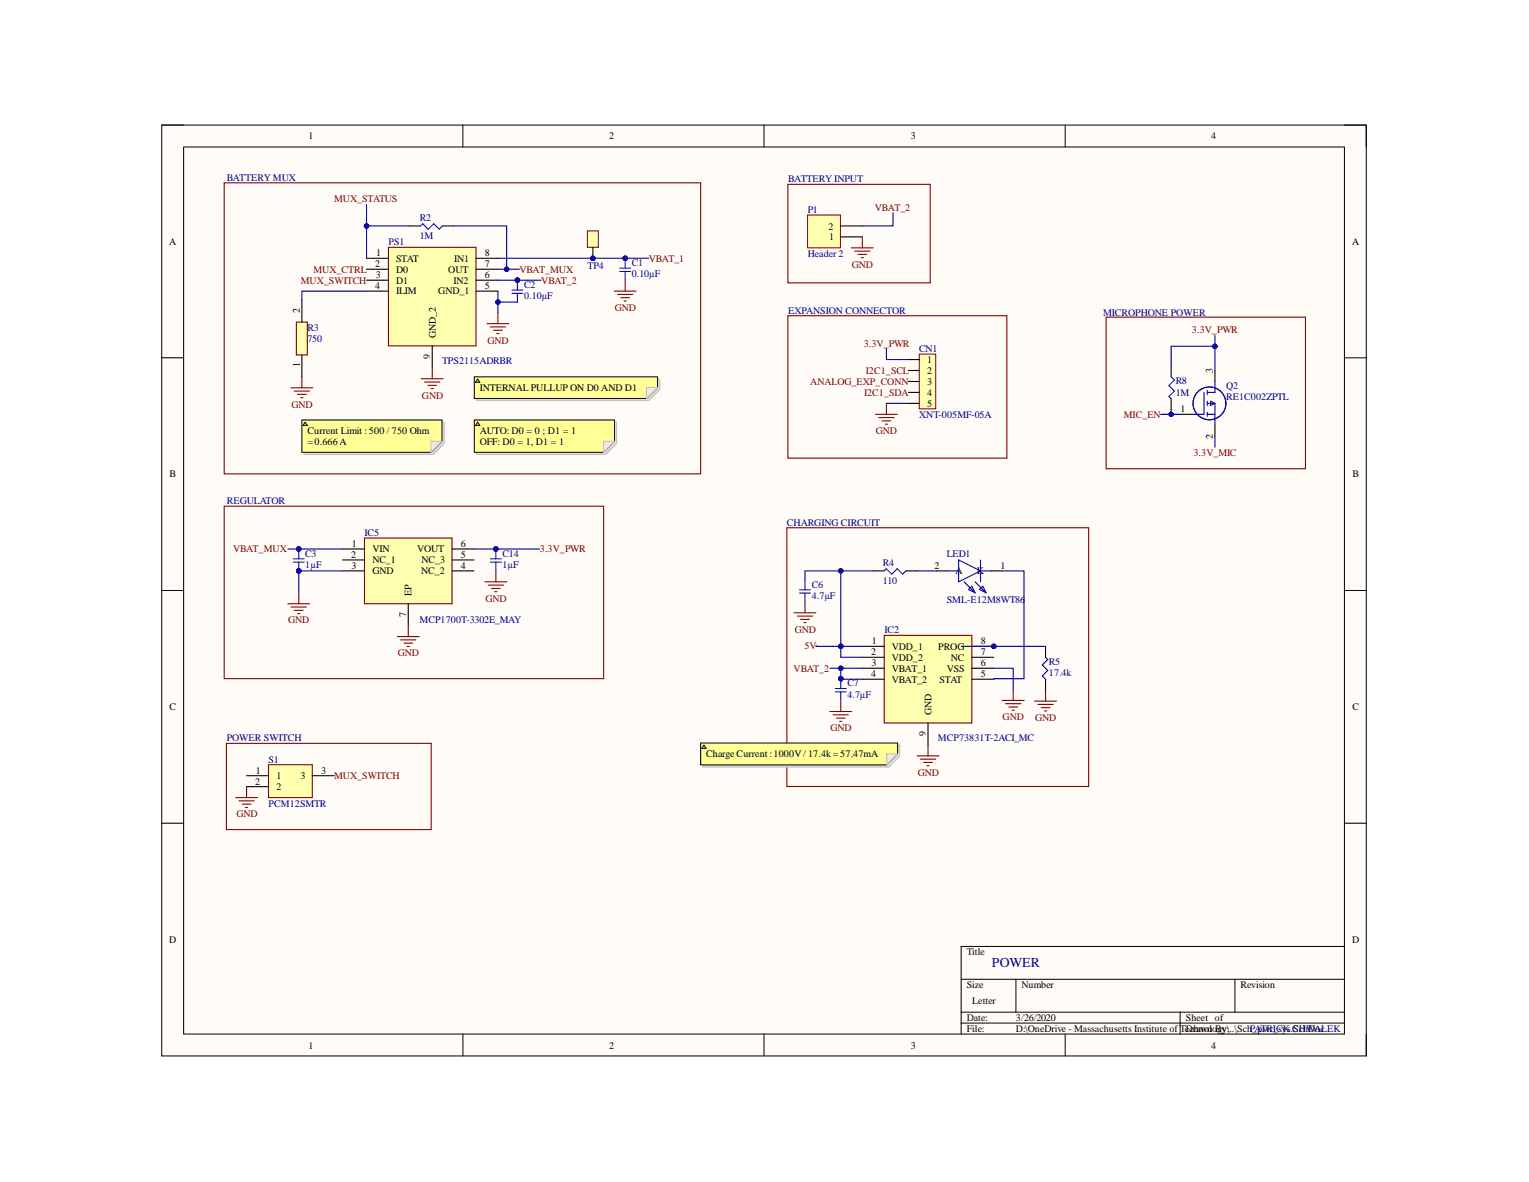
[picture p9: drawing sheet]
<svg xmlns="http://www.w3.org/2000/svg" width="279mm" height="216mm" viewBox="0 0 279 216" stroke-linecap="round" stroke-linejoin="round" font-family="sans-serif">
<path d="M29.6 22.8h220.1v170.1h-220.1z" fill-rule="evenodd" fill="#fffcf8"/>
<path d="M29.6 22.8h220.1v170.1h-220.1z" fill="none" stroke="#000" stroke-width=".18"/>
<path d="M33.6 26.8h212.1v162.1h-212.1z" fill-rule="evenodd" fill="#fffcf8"/>
<g fill="none" stroke="#000" stroke-width=".18">
<path d="M29.6 22.8h4M33.6 26.8h212.1v162.1h-212.1zM84.6 22.8v4M139.6 22.8v4M194.6 22.8v4M245.7 22.8h4v4M29.6 65.4h4M245.7 65.4h4M29.6 107.9h4M245.7 107.9h4M29.6 150.4h4M245.7 150.4h4"/>
<path d="M175.6 178.9h70.1M185.6 178.9v6M225.7 178.9v6M245.7 172.9h-70.1v16M84.6 188.9v4M139.6 188.9v4M175.6 184.9h70.1M175.6 186.9h70.1M194.6 188.9v4M215.7 184.9v4M249.7 188.9v4"/>
</g>
<path d="M71 45.2h16v18h-16z" fill-rule="evenodd" fill="#ffffb0"/>
<path d="M71 45.2h16v18h-16z" fill="none" stroke="#800000" stroke-width=".2"/>
<path d="M67 47.2h4M67 49.2h4M67 51.2h4M67 53.2h4M87 47.2h4M87 49.2h4M87 51.2h4M87 53.2h4M79 63.2v4" fill="none" stroke="#000" stroke-width=".2"/>
<circle cx="114.2" cy="47.2" r=".4" fill="#000080"/>
<circle cx="114.2" cy="47.2" r=".4" fill="none" stroke="#000080" stroke-width=".18"/>
<circle cx="114.2" cy="47.2" r=".4" fill="#000080"/>
<circle cx="114.2" cy="47.2" r=".4" fill="none" stroke="#000080" stroke-width=".18"/>
<path d="M113.2 49.6h2M113.2 49h2M114.2 47.2v1.8M114.2 49.6v1.6" fill="none" stroke="#00f" stroke-width=".2"/>
<circle cx="94.6" cy="51.2" r=".4" fill="#000080"/>
<circle cx="94.6" cy="51.2" r=".4" fill="none" stroke="#000080" stroke-width=".18"/>
<circle cx="94.6" cy="51.2" r=".4" fill="#000080"/>
<circle cx="94.6" cy="51.2" r=".4" fill="none" stroke="#000080" stroke-width=".18"/>
<path d="M93.6 53.6h2M93.6 53h2M94.5 51.2v1.8M94.5 53.6v1.6" fill="none" stroke="#00f" stroke-width=".2"/>
<g fill="none" stroke="#800000" stroke-width=".2">
<path d="M89 59.1h4M89.6 59.7h2.8M91 57.1v2M112.2 53.2h4M112.8 53.8h2.8M113.4 54.4h1.6M114 55h.4M114.2 51.2v2M53.2 70.8h4M53.8 71.4h2.8M54.4 72h1.6M55 72.6h.4"/>
<path d="M55.2 68.8v2M77 69.2h4M77.6 69.8h2.8M78.2 70.4h1.6M78.8 71h.4M79 67.2v2M90.2 60.3h1.6M90.8 60.9h.4"/>
</g>
<path d="M54.2 58.8h2v6h-2z" fill-rule="evenodd" fill="#ffffb0"/>
<path d="M54.2 58.8h2v6h-2z" fill="none" stroke="#800000" stroke-width=".2"/>
<path d="M55.2 54.8v4M74.9 41.3h2M80.9 41.3h2M55.2 64.8v4" fill="none" stroke="#000" stroke-width=".2"/>
<path d="M76.9 41.3l.4-.4 1 1 1-1 1 1 .6-.6" fill="none" stroke="#00f" stroke-width=".2"/>
<circle cx="181.6" cy="118.1" r=".4" fill="#000080"/>
<circle cx="181.6" cy="118.1" r=".4" fill="none" stroke="#000080" stroke-width=".18"/>
<path d="M161.6 116.1h16v16h-16z" fill-rule="evenodd" fill="#ffffb0"/>
<path d="M161.6 116.1h16v16h-16z" fill="none" stroke="#800000" stroke-width=".2"/>
<path d="M157.6 118.1h4M177.6 118.1h4M157.6 120.1h4M157.6 122.1h4M157.6 124.1h4M169.6 132.1v4" fill="none" stroke="#000" stroke-width=".2"/>
<circle cx="181.6" cy="118.1" r=".4" fill="#000080"/>
<circle cx="181.6" cy="118.1" r=".4" fill="none" stroke="#000080" stroke-width=".18"/>
<path d="M177.6 120.1h4M177.6 122.1h4M177.6 124.1h4" fill="none" stroke="#000" stroke-width=".2"/>
<path d="M183.1 127.9h4.1M183.8 128.5h2.8M184.4 129.1h1.6M185 129.7h.4M185.1 125.9v2M189.1 128.1h4M189.7 128.7h2.8M190.3 129.3h1.6M190.9 129.9h.4M191.1 126.1v2" fill="none" stroke="#800000" stroke-width=".2"/>
<circle cx="153.6" cy="124" r=".4" fill="#000080"/>
<circle cx="153.6" cy="124" r=".4" fill="none" stroke="#000080" stroke-width=".18"/>
<circle cx="153.6" cy="124" r=".4" fill="#000080"/>
<circle cx="153.6" cy="124" r=".4" fill="none" stroke="#000080" stroke-width=".18"/>
<path d="M152.6 126.4h2M152.6 125.8h2M153.6 124v1.8M153.6 126.4v1.6" fill="none" stroke="#00f" stroke-width=".2"/>
<path d="M143.8 96.4h55.1v47.3h-55.1zM151.6 130h4M152.2 130.6h2.8M152.8 131.2h1.6M153.4 131.8h.4M153.6 128v2" fill="none" stroke="#800000" stroke-width=".2"/>
<path d="M49.1 139.7h8v6h-8z" fill-rule="evenodd" fill="#ffffb0"/>
<g fill="none" stroke="#800000" stroke-width=".2">
<path d="M41 33.4h87v53.2h-87zM145.1 111.9h4M145.7 112.5h2.8M146.3 113.1h1.6M146.9 113.7h.4M147.1 109.9v2M41.4 135.8h37.4v15.7h-37.4zM49.1 139.7h8v6h-8zM167.6 138.1h4M168.2 138.7h2.8M168.8 139.3h1.6M169.4 139.9h.4"/>
<path d="M169.6 136.1v2M43.1 145.7h4M43.7 146.3h2.8M44.3 146.9h1.6M44.9 147.5h.4M45.1 143.7v2"/>
</g>
<path d="M45.1 141.7h4M45.1 143.7h4M57.1 141.7h4" fill="none" stroke="#000" stroke-width=".2"/>
<path d="M146.1 108.3h2M146.1 107.7h2M147.1 105.9v1.8M147.1 108.3v1.6" fill="none" stroke="#00f" stroke-width=".2"/>
<circle cx="108.3" cy="47.2" r=".4" fill="#000080"/>
<circle cx="108.3" cy="47.2" r=".4" fill="none" stroke="#000080" stroke-width=".18"/>
<path d="M107.3 42.2h2v3h-2z" fill-rule="evenodd" fill="#ffffb0"/>
<path d="M107.3 42.2h2v3h-2z" fill="none" stroke="#800000" stroke-width=".18"/>
<path d="M108.3 45.2v2" fill="none" stroke="#000" stroke-width=".2"/>
<circle cx="108.3" cy="47.2" r=".4" fill="#000080"/>
<circle cx="108.3" cy="47.2" r=".4" fill="none" stroke="#000080" stroke-width=".18"/>
<path d="M191.1 118.1v2M191.1 124.1v2" fill="none" stroke="#000" stroke-width=".2"/>
<path d="M191.1 120.1l.4 .4-1 1 1 1-1 1 .6 .6" fill="none" stroke="#00f" stroke-width=".2"/>
<path d="M66.6 98.3h16v12h-16z" fill-rule="evenodd" fill="#ffffb0"/>
<path d="M66.6 98.3h16v12h-16zM52.6 110.3h4M53.2 110.9h2.8M53.8 111.5h1.6M54.4 112.1h.4M54.6 108.3v2M72.6 116.3h4M73.2 116.9h2.8M73.8 117.5h1.6M74.4 118.1h.4M74.6 114.3v2" fill="none" stroke="#800000" stroke-width=".2"/>
<path d="M62.6 100.3h4M62.6 102.3h4M62.6 104.3h4M74.6 110.3v4M82.6 100.3h4M82.6 102.3h4M82.6 104.3h4" fill="none" stroke="#000" stroke-width=".2"/>
<circle cx="54.6" cy="100.3" r=".4" fill="#000080"/>
<circle cx="54.6" cy="100.3" r=".4" fill="none" stroke="#000080" stroke-width=".18"/>
<circle cx="54.6" cy="104.3" r=".4" fill="#000080"/>
<circle cx="54.6" cy="104.3" r=".4" fill="none" stroke="#000080" stroke-width=".18"/>
<circle cx="54.6" cy="100.3" r=".4" fill="#000080"/>
<circle cx="54.6" cy="100.3" r=".4" fill="none" stroke="#000080" stroke-width=".18"/>
<circle cx="54.6" cy="104.3" r=".4" fill="#000080"/>
<circle cx="54.6" cy="104.3" r=".4" fill="none" stroke="#000080" stroke-width=".18"/>
<path d="M53.6 102.7h2M53.6 102.1h2M54.6 100.3v1.8M54.6 102.7v1.6" fill="none" stroke="#00f" stroke-width=".2"/>
<circle cx="90.6" cy="100.3" r=".4" fill="#000080"/>
<circle cx="90.6" cy="100.3" r=".4" fill="none" stroke="#000080" stroke-width=".18"/>
<circle cx="90.6" cy="100.3" r=".4" fill="#000080"/>
<circle cx="90.6" cy="100.3" r=".4" fill="none" stroke="#000080" stroke-width=".18"/>
<g fill="none" stroke="#00f" stroke-width=".2">
<path d="M89.6 102.7h2M89.6 102.1h2M90.6 100.3v1.8M90.6 102.7v1.6M161.5 104.3l.4-.4 1 1 1-1 1 1 .6-.6M173.2 104.3h2M175.2 102.3l4 2-4 2zM176.2 106.3l2 2M177 107.7l.6-.6 .6 1.2zM178.2 106.3l2 2M179 107.7l.6-.6 .6 1.2zM179.2 102.3v4"/>
<path d="M179.2 104.3h2"/>
</g>
<path d="M41 92.5h69.3v31.5h-69.3zM88.6 106.3h4M89.2 106.9h2.8M89.8 107.5h1.6M90.4 108.1h.4M90.6 104.3v2" fill="none" stroke="#800000" stroke-width=".2"/>
<path d="M159.5 104.3h2M165.6 104.3h2M171.2 104.3h2M181.2 104.3h2" fill="none" stroke="#000" stroke-width=".2"/>
<path d="M67 37.3v4" fill="none" stroke="#000080" stroke-width=".2"/>
<circle cx="67" cy="41.3" r=".4" fill="#000080"/>
<circle cx="67" cy="41.3" r=".4" fill="none" stroke="#000080" stroke-width=".18"/>
<path d="M52.6 100.3h10" fill="none" stroke="#000080" stroke-width=".2"/>
<circle cx="54.6" cy="100.3" r=".4" fill="#000080"/>
<circle cx="54.6" cy="100.3" r=".4" fill="none" stroke="#000080" stroke-width=".18"/>
<path d="M54.6 104.3h8" fill="none" stroke="#000080" stroke-width=".2"/>
<circle cx="54.6" cy="104.3" r=".4" fill="#000080"/>
<circle cx="54.6" cy="104.3" r=".4" fill="none" stroke="#000080" stroke-width=".18"/>
<path d="M67 53.2h-11.8v1.6M74.9 41.3h-7.9v5.9" fill="none" stroke="#000080" stroke-width=".2"/>
<circle cx="67" cy="41.3" r=".4" fill="#000080"/>
<circle cx="67" cy="41.3" r=".4" fill="none" stroke="#000080" stroke-width=".18"/>
<path d="M82.9 41.3h9.7v7.9" fill="none" stroke="#000080" stroke-width=".2"/>
<circle cx="92.6" cy="49.2" r=".4" fill="#000080"/>
<circle cx="92.6" cy="49.2" r=".4" fill="none" stroke="#000080" stroke-width=".18"/>
<path d="M86.6 100.3h12" fill="none" stroke="#000080" stroke-width=".2"/>
<circle cx="90.6" cy="100.3" r=".4" fill="#000080"/>
<circle cx="90.6" cy="100.3" r=".4" fill="none" stroke="#000080" stroke-width=".18"/>
<path d="M94.5 55.2h-3.5v1.9" fill="none" stroke="#000080" stroke-width=".2"/>
<circle cx="91" cy="55.2" r=".4" fill="#000080"/>
<circle cx="91" cy="55.2" r=".4" fill="none" stroke="#000080" stroke-width=".18"/>
<path d="M91 51.2h7.9" fill="none" stroke="#000080" stroke-width=".2"/>
<circle cx="94.6" cy="51.2" r=".4" fill="#000080"/>
<circle cx="94.6" cy="51.2" r=".4" fill="none" stroke="#000080" stroke-width=".18"/>
<path d="M91 49.2h3.9" fill="none" stroke="#000080" stroke-width=".2"/>
<circle cx="92.6" cy="49.2" r=".4" fill="#000080"/>
<circle cx="92.6" cy="49.2" r=".4" fill="none" stroke="#000080" stroke-width=".18"/>
<path d="M91 47.2h27.6" fill="none" stroke="#000080" stroke-width=".2"/>
<circle cx="114.2" cy="47.2" r=".4" fill="#000080"/>
<circle cx="114.2" cy="47.2" r=".4" fill="none" stroke="#000080" stroke-width=".18"/>
<circle cx="108.3" cy="47.2" r=".4" fill="#000080"/>
<circle cx="108.3" cy="47.2" r=".4" fill="none" stroke="#000080" stroke-width=".18"/>
<path d="M153.6 104.3h-6.5v1.6" fill="none" stroke="#000080" stroke-width=".2"/>
<circle cx="153.6" cy="104.3" r=".4" fill="#000080"/>
<circle cx="153.6" cy="104.3" r=".4" fill="none" stroke="#000080" stroke-width=".18"/>
<path d="M149.1 117.9v.2h4.5" fill="none" stroke="#000080" stroke-width=".2"/>
<circle cx="153.6" cy="118.1" r=".4" fill="#000080"/>
<circle cx="153.6" cy="118.1" r=".4" fill="none" stroke="#000080" stroke-width=".18"/>
<path d="M151.7 122.1h5.9" fill="none" stroke="#000080" stroke-width=".2"/>
<circle cx="153.6" cy="122.1" r=".4" fill="#000080"/>
<circle cx="153.6" cy="122.1" r=".4" fill="none" stroke="#000080" stroke-width=".18"/>
<path d="M153.6 122.1v2h4" fill="none" stroke="#000080" stroke-width=".2"/>
<circle cx="153.6" cy="124" r=".4" fill="#000080"/>
<circle cx="153.6" cy="124" r=".4" fill="none" stroke="#000080" stroke-width=".18"/>
<circle cx="153.6" cy="122.1" r=".4" fill="#000080"/>
<circle cx="153.6" cy="122.1" r=".4" fill="none" stroke="#000080" stroke-width=".18"/>
<path d="M153.6 118.1v2h4" fill="none" stroke="#000080" stroke-width=".2"/>
<circle cx="153.6" cy="118.1" r=".4" fill="#000080"/>
<circle cx="153.6" cy="118.1" r=".4" fill="none" stroke="#000080" stroke-width=".18"/>
<path d="M159.5 104.3h-5.9v13.8h4" fill="none" stroke="#000080" stroke-width=".2"/>
<circle cx="153.6" cy="118.1" r=".4" fill="#000080"/>
<circle cx="153.6" cy="118.1" r=".4" fill="none" stroke="#000080" stroke-width=".18"/>
<circle cx="153.6" cy="104.3" r=".4" fill="#000080"/>
<circle cx="153.6" cy="104.3" r=".4" fill="none" stroke="#000080" stroke-width=".18"/>
<path d="M167.6 104.3h3.6M175.7 118.1h15.4" fill="none" stroke="#000080" stroke-width=".2"/>
<circle cx="181.6" cy="118.1" r=".4" fill="#000080"/>
<circle cx="181.6" cy="118.1" r=".4" fill="none" stroke="#000080" stroke-width=".18"/>
<path d="M54.6 104.3v4M183.2 104.3h3.9v19.7h-5.5v.1M181.6 122.1h3.5v3.8" fill="none" stroke="#000080" stroke-width=".2"/>
<circle cx="54.6" cy="104.3" r=".4" fill="#000080"/>
<circle cx="54.6" cy="104.3" r=".4" fill="none" stroke="#000080" stroke-width=".18"/>
<path d="M91 53.2v2" fill="none" stroke="#000080" stroke-width=".2"/>
<circle cx="91" cy="55.2" r=".4" fill="#000080"/>
<circle cx="91" cy="55.2" r=".4" fill="none" stroke="#000080" stroke-width=".18"/>
<path d="M147.6 39.3h6v6h-6z" fill-rule="evenodd" fill="#ffffb0"/>
<path d="M147.6 39.3h6v6h-6z" fill="none" stroke="#800000" stroke-width=".18"/>
<path d="M153.6 43.3h4M153.6 41.3h4" fill="none" stroke="#000" stroke-width=".2"/>
<path d="M144 33.7h26v18h-26zM144 57.7h40v26h-40zM155.6 45.3h4M156.2 45.9h2.8M156.8 46.5h1.6M157.4 47.1h.4M157.6 43.3v2" fill="none" stroke="#800000" stroke-width=".2"/>
<path d="M168 64.7h3v10h-3z" fill-rule="evenodd" fill="#ffffb0"/>
<path d="M168 64.7h3v10h-3z" fill="none" stroke="#800000" stroke-width=".18"/>
<path d="M166 65.7h2M166 67.7h2M166 69.7h2M166 71.7h2M166 73.7h2M214 66.8v2M214 72.8v2M216 75.7h2M222 67.7v2M222 77.7v2" fill="none" stroke="#000" stroke-width=".2"/>
<path d="M160 75.7h4M160.6 76.3h2.8M161.2 76.9h1.6M161.8 77.5h.4M162 73.7v2" fill="none" stroke="#800000" stroke-width=".2"/>
<path d="M163.2 38.9v2.4h-5.6M162 63.7v2h4M162 73.7h4M212.1 75.7h1.9" fill="none" stroke="#000080" stroke-width=".2"/>
<g fill="none" stroke="#00f" stroke-width=".2">
<path d="M214 68.8l.6 .6-1 1 1 1-1 1 .4 .4M220 71.7v4h-2M220.6 75.7h1.4M220.6 73.7h1.4M220.6 71.3v.8M220.6 73.3v.8M220.6 75.3v.8M221.2 73.3l.8 .4-.8 .4zM222 69.7v2h-1.4M222 73.7v4"/>
<circle cx="221" cy="73.7" r="3"/>
</g>
<circle cx="214" cy="75.7" r=".4" fill="#000080"/>
<circle cx="214" cy="75.7" r=".4" fill="none" stroke="#000080" stroke-width=".18"/>
<path d="M214 74.8v.9h2" fill="none" stroke="#000080" stroke-width=".2"/>
<circle cx="214" cy="75.7" r=".4" fill="#000080"/>
<circle cx="214" cy="75.7" r=".4" fill="none" stroke="#000080" stroke-width=".18"/>
<path d="M214 66.8v-3.6h8v4.5" fill="none" stroke="#000080" stroke-width=".2"/>
<circle cx="222" cy="63.3" r=".4" fill="#000080"/>
<circle cx="222" cy="63.3" r=".4" fill="none" stroke="#000080" stroke-width=".18"/>
<path d="M222 61.3v1.9M222 79.7v2" fill="none" stroke="#000080" stroke-width=".2"/>
<circle cx="222" cy="63.3" r=".4" fill="#000080"/>
<circle cx="222" cy="63.3" r=".4" fill="none" stroke="#000080" stroke-width=".18"/>
<path d="M202.1 57.9h36.5v27.7h-36.5z" fill="none" stroke="#800000" stroke-width=".2"/>
<path d="M55.6 77.1h25.6v3.9l-2 2h-23.6z" fill-rule="evenodd" fill="#e0ddd7"/>
<path d="M55.6 77.1h25.6v3.9l-2 2h-23.6z" fill="none" stroke="#bfbdba" stroke-width=".18"/>
<path d="M55.2 76.7h25.6v3.9l-2 2h-23.6z" fill-rule="evenodd" fill="#ffff96"/>
<path d="M55.2 76.7h25.6v3.9l-2 2h-23.6z" fill="none" stroke="#000" stroke-width=".18"/>
<path d="M78.8 80.6h2l-2 2z" fill="#f2f0d8"/>
<path d="M78.8 80.6h2l-2 2z" fill="none" stroke="#bfbdba" stroke-width=".18"/>
<path d="M55.8 77.1l.4 .6h-.8z" fill="#ffcc78"/>
<path d="M55.8 77.1l.4 .6h-.8z" fill="none" stroke="#300" stroke-width=".18"/>
<path d="M87.1 69.2h33.5v2l-2 2h-31.5z" fill-rule="evenodd" fill="#e0ddd7"/>
<path d="M87.1 69.2h33.5v2l-2 2h-31.5z" fill="none" stroke="#bfbdba" stroke-width=".18"/>
<path d="M86.7 68.8h33.5v2l-2 2h-31.5z" fill-rule="evenodd" fill="#ffff96"/>
<path d="M86.7 68.8h33.5v2l-2 2h-31.5z" fill="none" stroke="#000" stroke-width=".18"/>
<path d="M118.2 70.8h2l-2 2z" fill="#f2f0d8"/>
<path d="M118.2 70.8h2l-2 2z" fill="none" stroke="#bfbdba" stroke-width=".18"/>
<path d="M87.3 69.2l.4 .6h-.8z" fill="#ffcc78"/>
<path d="M87.3 69.2l.4 .6h-.8z" fill="none" stroke="#300" stroke-width=".18"/>
<path d="M87.1 77.1h25.6v3.9l-2 2h-23.6z" fill-rule="evenodd" fill="#e0ddd7"/>
<path d="M87.1 77.1h25.6v3.9l-2 2h-23.6z" fill="none" stroke="#bfbdba" stroke-width=".18"/>
<path d="M86.7 76.7h25.6v3.9l-2 2h-23.6z" fill-rule="evenodd" fill="#ffff96"/>
<path d="M86.7 76.7h25.6v3.9l-2 2h-23.6z" fill="none" stroke="#000" stroke-width=".18"/>
<path d="M110.3 80.6h2l-2 2z" fill="#f2f0d8"/>
<path d="M110.3 80.6h2l-2 2z" fill="none" stroke="#bfbdba" stroke-width=".18"/>
<path d="M87.3 77.1l.4 .6h-.8z" fill="#ffcc78"/>
<path d="M87.3 77.1l.4 .6h-.8z" fill="none" stroke="#300" stroke-width=".18"/>
<path d="M128.4 136.1h36v2l-2 2h-34z" fill-rule="evenodd" fill="#e0ddd7"/>
<path d="M128.4 136.1h36v2l-2 2h-34z" fill="none" stroke="#bfbdba" stroke-width=".18"/>
<path d="M128 135.7h36v2l-2 2h-34z" fill-rule="evenodd" fill="#ffff96"/>
<path d="M128 135.7h36v2l-2 2h-34z" fill="none" stroke="#000" stroke-width=".18"/>
<path d="M162 137.7h2l-2 2z" fill="#f2f0d8"/>
<path d="M162 137.7h2l-2 2z" fill="none" stroke="#bfbdba" stroke-width=".18"/>
<path d="M128.6 136.1l.4 .6h-.8z" fill="#ffcc78"/>
<path d="M128.6 136.1l.4 .6h-.8z" fill="none" stroke="#300" stroke-width=".18"/>
<text font-size="2.5" fill="#000080" x="181.3" y="176.6">POWER</text>
<g font-size="1.8">
<text x="56.4" y="25.5">1</text>
<text x="111.3" y="25.5">2</text>
<text x="166.4" y="25.5">3</text>
<text x="221.3" y="25.5">4</text>
<text x="151.4" y="41.9">2</text>
<text x="30.9" y="44.7">A</text>
<text x="68.7" y="46.8">1</text>
<text x="72.4" y="47.8">STAT</text>
<text x="83" y="47.8">IN1</text>
<text x="88.6" y="46.8">8</text>
<text x="151.5" y="43.9">1</text>
<text x="247.1" y="44.7">A</text>
<text x="68.6" y="48.8">2</text>
<text x="68.6" y="52.8">4</text>
<text x="68.6" y="50.8">3</text>
<text x="72.4" y="49.8">D0</text>
<text x="72.4" y="51.8">D1</text>
<text x="72.4" y="53.8">ILIM</text>
<text x="80.1" y="53.8">GND_1</text>
<text x="81.9" y="49.8">OUT</text>
<text x="82.9" y="51.8">IN2</text>
<text x="88.6" y="48.8">7</text>
<text x="88.6" y="50.8">6</text>
<text x="88.6" y="52.8">5</text>
<text x="54.8" y="57.2" transform="rotate(-90 54.8 57.2)">2</text>
<text x="78.6" y="65.6" transform="rotate(-90 78.6 65.6)">9</text>
<text x="79.6" y="61.8" transform="rotate(-90 79.6 61.8)">GND_2</text>
<text x="54.8" y="67.1" transform="rotate(-90 54.8 67.1)">1</text>
<text x="87.7" y="71.4">INTERNAL PULLUP ON D0 AND D1</text>
<text x="169.4" y="66.3">1</text>
<text x="169.4" y="68.3">2</text>
<text x="169.4" y="70.3">3</text>
<text x="221.6" y="68.1" transform="rotate(-90 221.6 68.1)">3</text>
<text x="169.4" y="72.3">4</text>
<text x="169.4" y="74.3">5</text>
<text x="215.7" y="75.3">1</text>
<text x="56.2" y="79.4">Current Limit :500 / 750 Ohm</text>
<text x="56.2" y="81.3">=0.666A</text>
<text x="87.7" y="79.4">AUTO: D0 = 0 ; D1 = 1</text>
<text x="87.7" y="81.3">OFF: D0 = 1, D1 = 1</text>
<text x="221.6" y="80.1" transform="rotate(-90 221.6 80.1)">2</text>
<text x="31" y="87.2">B</text>
<text x="247.1" y="87.2">B</text>
<text x="64.2" y="101.9">2</text>
<text x="64.3" y="99.9">1</text>
<text x="68" y="100.9">VIN</text>
<text x="76.2" y="100.9">VOUT</text>
<text x="84.2" y="99.9">6</text>
<text x="84.2" y="101.9">5</text>
<text x="64.2" y="103.9">3</text>
<text x="68" y="102.9">NC_1</text>
<text x="68" y="104.9">GND</text>
<text x="77" y="104.9">NC_2</text>
<text x="77" y="102.9">NC_3</text>
<text x="84.2" y="103.9">4</text>
<text x="170.8" y="103.9">2</text>
<text x="174.6" y="104.9">A</text>
<text x="178.5" y="104.9">K</text>
<text x="182.8" y="103.9">1</text>
<text x="74.2" y="112.7" transform="rotate(-90 74.2 112.7)">7</text>
<text x="75.2" y="108.9" transform="rotate(-90 75.2 108.9)">EP</text>
<text x="159.2" y="119.7">2</text>
<text x="159.3" y="117.7">1</text>
<text x="163" y="118.7">VDD_1</text>
<text x="171.4" y="118.7">PROG</text>
<text x="179.2" y="117.7">8</text>
<text x="179.2" y="119.7">7</text>
<text x="159.2" y="123.7">4</text>
<text x="159.2" y="121.7">3</text>
<text x="163" y="120.7">VDD_2</text>
<text x="163" y="122.7">VBAT_1</text>
<text x="163" y="124.7">VBAT_2</text>
<text x="171.7" y="124.7">STAT</text>
<text x="173" y="122.7">VSS</text>
<text x="173.7" y="120.7">NC</text>
<text x="179.2" y="121.7">6</text>
<text x="179.2" y="123.7">5</text>
<text x="31" y="129.7">C</text>
<text x="170.2" y="130.7" transform="rotate(-90 170.2 130.7)">GND</text>
<text x="247.1" y="129.7">C</text>
<text x="169.2" y="134.5" transform="rotate(-90 169.2 134.5)">9</text>
<text x="46.6" y="143.3">2</text>
<text x="46.8" y="141.3">1</text>
<text x="50.5" y="142.3">1</text>
<text x="54.9" y="142.3">3</text>
<text x="58.7" y="141.3">3</text>
<text x="129" y="138.3">Charge Current :100</text>
<text x="144.2" y="138.3">0V/ 17.4k= 57.47mA</text>
<text x="50.5" y="144.3">2</text>
<text x="30.9" y="172.2">D</text>
<text x="247.1" y="172.2">D</text>
<text x="176.6" y="174.5">Title</text>
<text x="176.6" y="180.5">Size</text>
<text x="177.7" y="183.5">Letter</text>
<text x="186.7" y="180.5">Number</text>
<text x="226.7" y="180.5">Revision</text>
<text x="56.4" y="191.5">1</text>
<text x="111.3" y="191.5">2</text>
<text x="166.4" y="191.5">3</text>
<text x="176.6" y="186.5">Date:</text>
<text x="176.6" y="188.5">File:</text>
<text x="185.7" y="186.5">3/26/2020</text>
<text x="185.7" y="188.5">D:\OneDrive - Massachusetts Institute ofTechnoloBy\:..\SchP_ApTwRICK CHWoc</text>
<text x="216.7" y="186.5">Sheet of</text>
<text x="216.7" y="188.5">Drawn g</text>
<text x="221.3" y="191.5">4</text>
<text x="232" y="188.5">r_sys.SchDALEK</text>
</g>
<g font-size="1.8" fill="#000080">
<text x="41.4" y="33">BATTERY MUX</text>
<text x="144" y="33.3">BATTERY INPUT</text>
<text x="76.7" y="40.3">R2</text>
<text x="147.6" y="38.9">P1</text>
<text x="71" y="44.8">PS1</text>
<text x="76.7" y="43.7">1M</text>
<text x="147.6" y="46.9">Header 2</text>
<text x="95.8" y="52.6">C2</text>
<text x="107.4" y="49.2">TP4</text>
<text x="115.4" y="48.6">C1</text>
<text x="115.4" y="50.6">0.10µF</text>
<text x="95.8" y="54.6">0.10µF</text>
<text x="144" y="57.3">EXPANSION CONNECTOR</text>
<text x="201.6" y="57.7">MICROPHONE POWER</text>
<text x="56.2" y="60.5">R3</text>
<text x="56.2" y="62.4">750</text>
<text x="168" y="64.3">CN1</text>
<text x="80.8" y="66.5">TPS2115ADRBR</text>
<text x="214.8" y="70.2">R8</text>
<text x="224" y="71.1">Q2</text>
<text x="168" y="76.3">XNT-005MF-05A</text>
<text x="214.8" y="72.3">1M</text>
<text x="224" y="73.1">RE1C002ZPTL</text>
<text x="41.4" y="92.1">REGULATOR</text>
<text x="55.8" y="101.7">C3</text>
<text x="66.6" y="97.9">IC5</text>
<text x="91.8" y="101.7">C14</text>
<text x="143.8" y="96">CHARGING CIRCUIT</text>
<text x="173" y="101.7">LED1</text>
<text x="55.8" y="103.7">1µF</text>
<text x="91.8" y="103.7">1µF</text>
<text x="148.3" y="107.4">C6</text>
<text x="161.3" y="103.3">R4</text>
<text x="161.3" y="106.7">110</text>
<text x="76.6" y="113.9">MCP1700T-3302E_MAY</text>
<text x="148.3" y="109.3">4.7µF</text>
<text x="173" y="110.1">SML-E12M8WT86</text>
<text x="161.6" y="115.7">IC2</text>
<text x="154.8" y="125.4">C7</text>
<text x="191.7" y="121.5">R5</text>
<text x="191.7" y="123.5">17.4k</text>
<text x="154.8" y="127.4">4.7µF</text>
<text x="41.4" y="135.4">POWER SWITCH</text>
<text x="171.4" y="135.4">MCP73831T-2ACI_MC</text>
<text x="49.1" y="139.3">S1</text>
<text x="49.1" y="147.3">PCM12SMTR</text>
</g>
<g font-size="1.8" fill="#800000">
<text x="61.1" y="37">MUX_STATUS</text>
<text x="159.9" y="38.5">VBAT_2</text>
<text x="118.6" y="47.8">VBAT_1</text>
<text x="55" y="51.8">MUX_SWITCH</text>
<text x="57.3" y="49.8">MUX_CTRL</text>
<text x="94.9" y="49.8">VBAT_MUX</text>
<text x="98.9" y="51.8">VBAT_2</text>
<text x="155.7" y="48.9">GND</text>
<text x="112.3" y="56.8">GND</text>
<text x="89.1" y="62.8">GND</text>
<text x="157.8" y="63.3">3.3V_PWR</text>
<text x="217.8" y="60.9">3.3V_PWR</text>
<text x="148.1" y="70.3">ANALOG_EXP_CONN</text>
<text x="158.2" y="68.3">I2C1_SCL</text>
<text x="53.3" y="74.5">GND</text>
<text x="77.1" y="72.8">GND</text>
<text x="157.9" y="72.3">I2C1_SDA</text>
<text x="205.4" y="76.3">MIC_EN</text>
<text x="160.1" y="79.3">GND</text>
<text x="218.1" y="83.3">3.3V_MIC</text>
<text x="42.6" y="100.9">VBAT_MUX</text>
<text x="98.6" y="100.9">3.3V_PWR</text>
<text x="52.7" y="113.9">GND</text>
<text x="88.7" y="109.9">GND</text>
<text x="72.7" y="119.9">GND</text>
<text x="145.2" y="115.6">GND</text>
<text x="147" y="118.6">5V</text>
<text x="145" y="122.7">VBAT_2</text>
<text x="183.2" y="131.5">GND</text>
<text x="189.2" y="131.7">GND</text>
<text x="151.7" y="133.6">GND</text>
<text x="61.1" y="142.3">MUX_SWITCH</text>
<text x="167.7" y="141.7">GND</text>
<text x="43.2" y="149.3">GND</text>
</g>
</svg>
